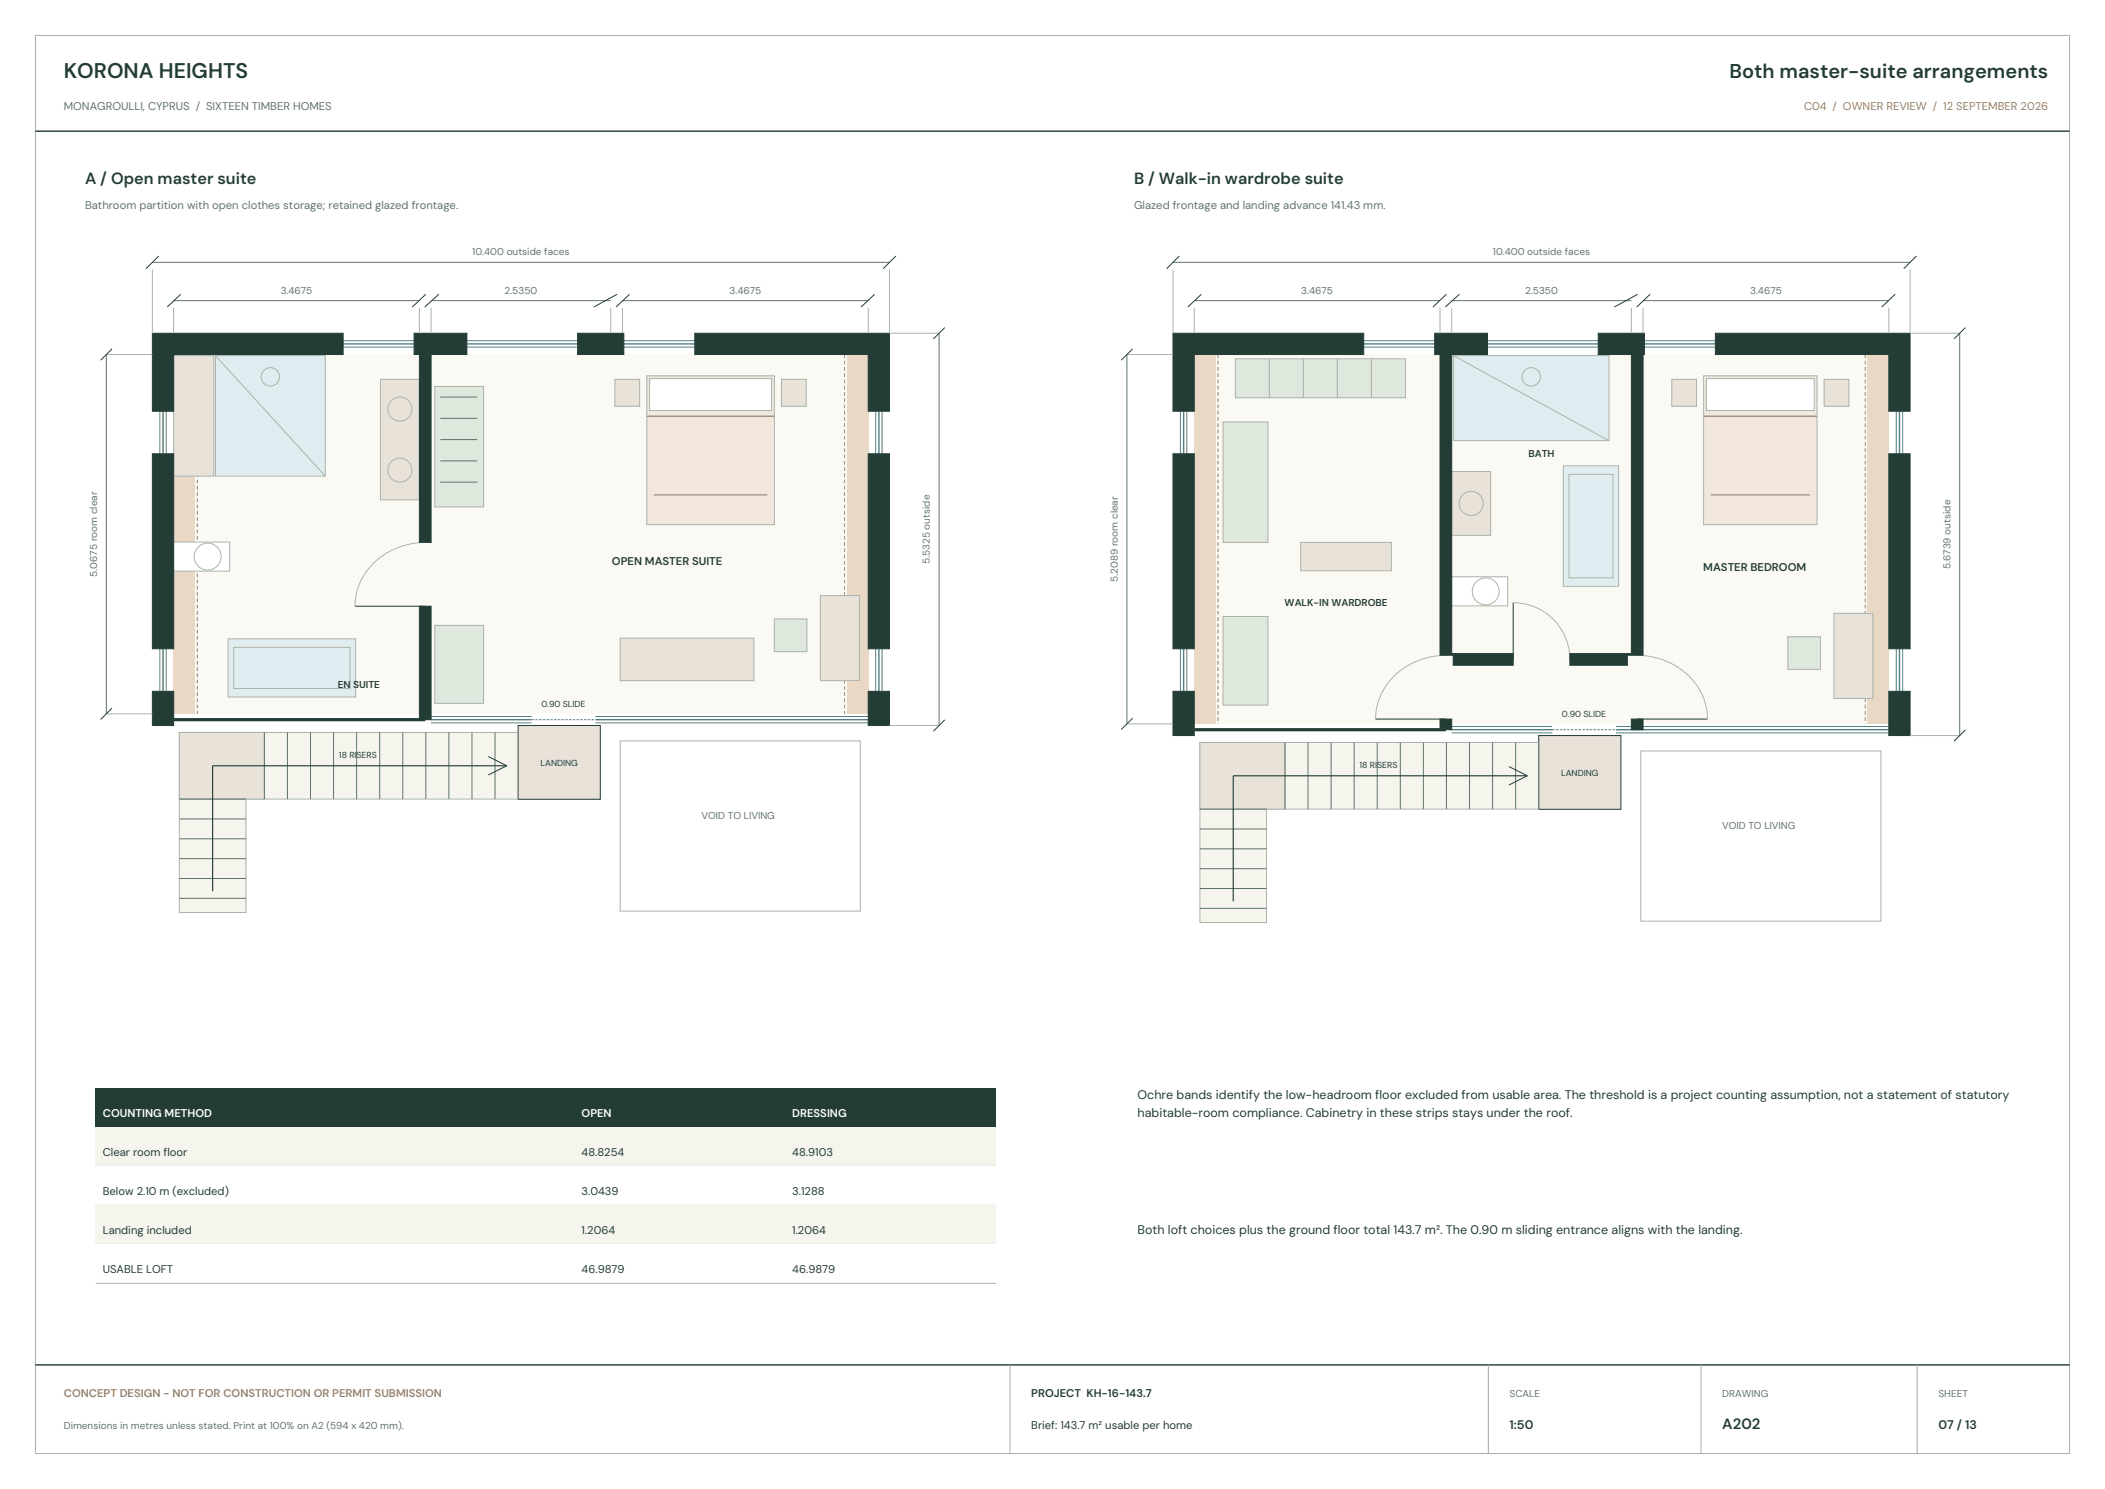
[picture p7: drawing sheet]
<svg xmlns="http://www.w3.org/2000/svg" width="594mm" height="420mm" viewBox="0 0 594 420" stroke-linecap="round" stroke-linejoin="round" font-family="sans-serif">
<path d="M10 10h574v400h-574zM285 385v25M420 385v25M480 385v25M541 385v25" fill="none" stroke="#aab4ab" stroke-width=".3"/>
<path d="M10 37h574M10 385h574" fill="none" stroke="#233c36" stroke-width=".4"/>
<path d="M49 100h196v101.3h-196z" fill-rule="evenodd" fill="#fbf9f3"/>
<g fill="#e9d8c4">
<path d="M239 100h6v101.3h-6z" fill-rule="evenodd"/>
<path d="M49 100h6v101.3h-6z" fill-rule="evenodd"/>
</g>
<path d="M146.2 204.6h23.2v20.8h-23.2z" fill-rule="evenodd" fill="#e8e2d8" stroke="#233c36" stroke-width=".28"/>
<path d="M50.6 206.6h95.6v18.8h-76.8v32h-18.8z" fill-rule="evenodd" fill="#f5f5ee" stroke="#aab4ab" stroke-width=".28"/>
<path d="M50.6 206.6h24v18.8h-24z" fill-rule="evenodd" fill="#e8e2d8" stroke="#aab4ab" stroke-width=".28"/>
<g fill="none" stroke="#62736b" stroke-width=".28">
<path d="M74.6 206.6v18.8M81.1 206.6v18.8M87.6 206.6v18.8M94.1 206.6v18.8M100.6 206.6v18.8M107.1 206.6v18.8M113.7 206.6v18.8M120.2 206.6v18.8M126.7 206.6v18.8M133.2 206.6v18.8M139.7 206.6v18.8M146.2 206.6v18.8"/>
<path d="M50.6 225.4h18.8M50.6 231h18.8M50.6 236.6h18.8M50.6 242.2h18.8M50.6 247.8h18.8M50.6 253.4h18.8"/>
</g>
<path d="M143 216h-83v35.4" fill="none" stroke="#233c36" stroke-width=".32"/>
<path d="M137.8 213.4l5.2 2.6-5.2 2.6" fill="none" stroke="#233c36" stroke-width=".28"/>
<path d="M55.7 100v101.3M238.3 100v101.3" fill="none" stroke="#b27457" stroke-width=".28" stroke-dasharray="1.1 .7" stroke-linecap="butt"/>
<path d="M60.8 100.3h31v34h-31z" fill-rule="evenodd" fill="#dfedf0" stroke="#aab4ab" stroke-width=".28"/>
<g fill="none" stroke="#aab4ab" stroke-width=".28">
<path d="M60.8 100.3l31 34"/>
<circle cx="76.3" cy="106.3" r="2.6"/>
</g>
<g fill="#e8e2d8" stroke="#aab4ab" stroke-width=".28">
<path d="M49 100.3h11.3v34h-11.3z" fill-rule="evenodd"/>
<path d="M107.3 107h11v34h-11z" fill-rule="evenodd"/>
</g>
<g fill="none" stroke="#aab4ab" stroke-width=".28">
<circle cx="112.8" cy="115.4" r="3.4"/>
<circle cx="112.8" cy="132.6" r="3.4"/>
</g>
<path d="M49 152.9h15.8v8.2h-15.8z" fill-rule="evenodd" fill="#fff" stroke="#aab4ab" stroke-width=".28"/>
<circle cx="58.6" cy="157" r="3.8" fill="none" stroke="#aab4ab" stroke-width=".28"/>
<path d="M64.4 180.2h36v16.4h-36z" fill-rule="evenodd" fill="#dfedf0" stroke="#aab4ab" stroke-width=".28"/>
<path d="M66 182.6h32.8v11.6h-32.8z" fill="none" stroke="#aab4ab" stroke-width=".28"/>
<path d="M182.5 106h36v42h-36z" fill-rule="evenodd" fill="#f1e7dd" stroke="#aab4ab" stroke-width=".28"/>
<path d="M183.3 106.8h34.4v9h-34.4z" fill-rule="evenodd" fill="#fff" stroke="#aab4ab" stroke-width=".28"/>
<path d="M182.5 117.4h36M184.5 139.6h32" fill="none" stroke="#b27457" stroke-width=".3"/>
<g fill="#e8e2d8" stroke="#aab4ab" stroke-width=".28">
<path d="M173.5 107h7v7.6h-7z" fill-rule="evenodd"/>
<path d="M220.5 107h7v7.6h-7z" fill-rule="evenodd"/>
</g>
<path d="M122.7 109h13.8v34h-13.8z" fill-rule="evenodd" fill="#dfe8dc" stroke="#aab4ab" stroke-width=".28"/>
<path d="M124.2 112h10.4M124.2 118h10.4M124.2 124h10.4M124.2 130h10.4M124.2 136h10.4" fill="none" stroke="#62736b" stroke-width=".28"/>
<path d="M100.2 171h19.8" fill="none" stroke="#233c36" stroke-width=".28"/>
<path d="M120 153a19.4 19.4 0 0 0-19.7 15.7l-.1 2.3" fill="none" stroke="#aab4ab" stroke-width=".28"/>
<path d="M231.5 168h11v24h-11z" fill-rule="evenodd" fill="#e8e2d8" stroke="#aab4ab" stroke-width=".28"/>
<path d="M218.5 174.6h9.2v9.2h-9.2z" fill-rule="evenodd" fill="#dfe8dc" stroke="#aab4ab" stroke-width=".28"/>
<path d="M175 180h37.7v12h-37.7z" fill-rule="evenodd" fill="#e8e2d8" stroke="#aab4ab" stroke-width=".28"/>
<path d="M122.7 176.4h13.8v22h-13.8z" fill-rule="evenodd" fill="#dfe8dc" stroke="#aab4ab" stroke-width=".28"/>
<path d="M49 203h71" fill="none" stroke="#233c36" stroke-width=".9" stroke-linecap="butt"/>
<path d="M96.8 97h20M131.7 97h31.3M176 97h20.1M46 116v12M248 116v12M46 183v12M248 183v12M121.6 203h28.4M168 203h77" fill="none" stroke="#507f85" stroke-width=".4"/>
<g fill="none" stroke="#507f85" stroke-width=".28">
<path d="M96.8 96.1h20M96.8 97.9h20M131.7 96.1h31.3M131.7 97.9h31.3M176 96.1h20.1M176 97.9h20.1M45.1 116v12M46.9 116v12M247.1 116v12M248.9 116v12M45.1 183v12M46.9 183v12"/>
<path d="M247.1 183v12M248.9 183v12M121.6 202.1h28.4M121.6 203.9h28.4M168 202.1h77M168 203.9h77"/>
</g>
<path d="M150 203h18" fill="none" stroke="#507f85" stroke-width=".28" stroke-dasharray=".7 .4" stroke-linecap="butt"/>
<path d="M43 76v18M251 76v18h14M30 100h13M49 86.8v7.2M118.3 86.8v7.2M121.6 86.8v7.2M172.4 86.8v7.2M175.6 86.8v7.2M245 86.8v7.2M30 201.3h13M175 209h67.8v48h-67.8zM251 204.6h14" fill="none" stroke="#aab4ab" stroke-width=".28"/>
<g fill="#233c36" stroke="#233c36" stroke-width=".28">
<path d="M43 94h53.8v6h-47.8v16h-6z" fill-rule="evenodd"/>
<path d="M43 128h6v55h-6z" fill-rule="evenodd"/>
<path d="M43 195h6v9.6h-6z" fill-rule="evenodd"/>
<path d="M116.8 94h14.9v6h-10.1v53h-3.3v-53h-1.5z" fill-rule="evenodd"/>
<path d="M118.3 171h3.3v32h-3.3z" fill-rule="evenodd"/>
<path d="M163 94h13v6h-13z" fill-rule="evenodd"/>
<path d="M196.1 94h54.9v22h-6v-16h-48.9z" fill-rule="evenodd"/>
<path d="M245 128h6v55h-6z" fill-rule="evenodd"/>
<path d="M245 195h6v9.6h-6z" fill-rule="evenodd"/>
</g>
<path d="M43 74h208M30 100v101.3M49 84.8h69.3M121.6 84.8h50.8M175.6 84.8h69.4M265 94v110.6" fill="none" stroke="#62736b" stroke-width=".28"/>
<path d="M44.8 72.2l-3.6 3.6M252.8 72.2l-3.6 3.6M31.6 98.4l-3.2 3.2M51 83l-3.8 3.6M120.2 83l-3.9 3.6M123.8 83l-3.9 3.6M174.1 83l-6.5 3.6M177.7 83l-3.9 3.6M246.8 83l-3.8 3.6M266.6 92.4l-3.2 3.2M31.6 199.7l-3.2 3.2M266.6 203l-3.2 3.2" fill="none" stroke="#233c36" stroke-width=".28"/>
<path d="M337 100h196v104.2h-196z" fill-rule="evenodd" fill="#fbf9f3"/>
<g fill="#e9d8c4">
<path d="M527 100h6v104.2h-6z" fill-rule="evenodd"/>
<path d="M337 100h6v104.2h-6z" fill-rule="evenodd"/>
</g>
<path d="M434.2 207.5h23.2v20.8h-23.2z" fill-rule="evenodd" fill="#e8e2d8" stroke="#233c36" stroke-width=".28"/>
<path d="M338.6 209.4h95.6v18.8h-76.8v32h-18.8z" fill-rule="evenodd" fill="#f5f5ee" stroke="#aab4ab" stroke-width=".28"/>
<path d="M338.6 209.4h24v18.8h-24z" fill-rule="evenodd" fill="#e8e2d8" stroke="#aab4ab" stroke-width=".28"/>
<g fill="none" stroke="#62736b" stroke-width=".28">
<path d="M362.6 209.4v18.8M369.1 209.4v18.8M375.6 209.4v18.8M382.1 209.4v18.8M388.6 209.4v18.8M395.1 209.4v18.8M401.7 209.4v18.8M408.2 209.4v18.8M414.7 209.4v18.8M421.2 209.4v18.8M427.7 209.4v18.8M434.2 209.4v18.8"/>
<path d="M338.6 228.2h18.8M338.6 233.8h18.8M338.6 239.4h18.8M338.6 245h18.8M338.6 250.6h18.8M338.6 256.2h18.8"/>
</g>
<path d="M431 218.8h-83v35.4" fill="none" stroke="#233c36" stroke-width=".32"/>
<path d="M425.8 216.2l5.2 2.6-5.2 2.6" fill="none" stroke="#233c36" stroke-width=".28"/>
<path d="M343.7 100v104.2M526.3 100v104.2" fill="none" stroke="#b27457" stroke-width=".28" stroke-dasharray="1.1 .7" stroke-linecap="butt"/>
<path d="M410.1 100.3h43.9v24h-43.9z" fill-rule="evenodd" fill="#dfedf0" stroke="#aab4ab" stroke-width=".28"/>
<g fill="none" stroke="#aab4ab" stroke-width=".28">
<path d="M410.1 100.3l43.9 24"/>
<circle cx="432.1" cy="106.3" r="2.6"/>
</g>
<path d="M409.7 133h11v18h-11z" fill-rule="evenodd" fill="#e8e2d8" stroke="#aab4ab" stroke-width=".28"/>
<circle cx="415.1" cy="142" r="3.4" fill="none" stroke="#aab4ab" stroke-width=".28"/>
<path d="M409.7 162.7h15.7v8.2h-15.7z" fill-rule="evenodd" fill="#fff" stroke="#aab4ab" stroke-width=".28"/>
<circle cx="419.2" cy="166.8" r="3.8" fill="none" stroke="#aab4ab" stroke-width=".28"/>
<path d="M441.2 131.4h15.5v34h-15.5z" fill-rule="evenodd" fill="#dfedf0" stroke="#aab4ab" stroke-width=".28"/>
<path d="M442.7 133.8h12.4v29.2h-12.4z" fill="none" stroke="#aab4ab" stroke-width=".28"/>
<path d="M480.7 106h32v42h-32z" fill-rule="evenodd" fill="#f1e7dd" stroke="#aab4ab" stroke-width=".28"/>
<path d="M481.5 106.8h30.4v9h-30.4z" fill-rule="evenodd" fill="#fff" stroke="#aab4ab" stroke-width=".28"/>
<path d="M480.7 117.4h32M482.7 139.6h28" fill="none" stroke="#b27457" stroke-width=".3"/>
<g fill="#e8e2d8" stroke="#aab4ab" stroke-width=".28">
<path d="M471.7 107h7v7.6h-7z" fill-rule="evenodd"/>
<path d="M514.7 107h7v7.6h-7z" fill-rule="evenodd"/>
</g>
<path d="M348.6 101.2h48v11h-48z" fill-rule="evenodd" fill="#dfe8dc" stroke="#aab4ab" stroke-width=".28"/>
<path d="M358.2 101.2v11M367.8 101.2v11M377.4 101.2v11M387 101.2v11" fill="none" stroke="#aab4ab" stroke-width=".28"/>
<path d="M345.1 119h12.7v34h-12.7z" fill-rule="evenodd" fill="#dfe8dc" stroke="#aab4ab" stroke-width=".28"/>
<path d="M367 153h25.6v8h-25.6z" fill-rule="evenodd" fill="#e8e2d8" stroke="#aab4ab" stroke-width=".28"/>
<path d="M345.1 173.9h12.7v25h-12.7z" fill-rule="evenodd" fill="#dfe8dc" stroke="#aab4ab" stroke-width=".28"/>
<path d="M517.5 173h11v24h-11z" fill-rule="evenodd" fill="#e8e2d8" stroke="#aab4ab" stroke-width=".28"/>
<path d="M504.5 179.6h9.2v9.2h-9.2z" fill-rule="evenodd" fill="#dfe8dc" stroke="#aab4ab" stroke-width=".28"/>
<g fill="none" stroke="#233c36" stroke-width=".28">
<path d="M332.8 72.2l-3.6 3.6M540.8 72.2l-3.6 3.6M319.6 98.4l-3.2 3.2M339 83l-3.8 3.6M408.2 83l-3.9 3.6M411.8 83l-4 3.6M462.1 83l-6.5 3.6M465.7 83l-3.9 3.6M534.8 83l-3.8 3.6M554.6 92.4l-3.2 3.2M427 170v16M319.6 202.6l-3.2 3.2"/>
<path d="M388.2 202.8h19.8M462 202.8h19.8M554.6 205.9l-3.2 3.2"/>
</g>
<g fill="none" stroke="#aab4ab" stroke-width=".28">
<path d="M331 76v18M539 76v18h14M318 100h13M337 86.8v7.2M406.3 86.8v7.2M409.7 86.8v7.2M460.3 86.8v7.2M463.6 86.8v7.2M533 86.8v7.2M427 170a16 16 0 0 1 16 16M408 184.8a19.4 19.4 0 0 0-19.7 15.7l-.1 2.3M462 184.8a19.4 19.4 0 0 1 19.7 15.7l.1 2.3"/>
<path d="M318 204.2h13M463 211.8h67.8v48h-67.8zM539 207.5h14"/>
</g>
<path d="M337 205.8h71" fill="none" stroke="#233c36" stroke-width=".9" stroke-linecap="butt"/>
<path d="M384.8 97h20M419.7 97h31.3M464 97h20.1M334 116v12M536 116v12M334 183v12M536 183v12M409.7 205.8h28.3M456 205.8h77" fill="none" stroke="#507f85" stroke-width=".4"/>
<g fill="none" stroke="#507f85" stroke-width=".28">
<path d="M384.8 96.1h20M384.8 97.9h20M419.7 96.1h31.3M419.7 97.9h31.3M464 96.1h20.1M464 97.9h20.1M333.1 116v12M334.9 116v12M535.1 116v12M536.9 116v12M333.1 183v12M334.9 183v12"/>
<path d="M535.1 183v12M536.9 183v12M409.7 204.9h28.3M409.7 206.7h28.3M456 204.9h77M456 206.7h77"/>
</g>
<path d="M438 205.8h18" fill="none" stroke="#507f85" stroke-width=".28" stroke-dasharray=".7 .4" stroke-linecap="butt"/>
<g fill="#233c36" stroke="#233c36" stroke-width=".28">
<path d="M331 94h53.8v6h-47.8v16h-6z" fill-rule="evenodd"/>
<path d="M331 128h6v55h-6z" fill-rule="evenodd"/>
<path d="M331 195h6v12.5h-6z" fill-rule="evenodd"/>
<path d="M404.8 94h14.9v6h-10v84.3h17.3v3.3h-16.9v-2.8h-3.8v-84.8h-1.5z" fill-rule="evenodd"/>
<path d="M406.3 202.8h3.4v3h-3.4z" fill-rule="evenodd"/>
<path d="M451 94h13v6h-.4v84.8h-4.4v2.8h-16.2v-3.3h17.3v-84.3h-9.3z" fill-rule="evenodd"/>
<path d="M460.3 202.8h3.3v3h-3.3z" fill-rule="evenodd"/>
<path d="M484.1 94h54.9v22h-6v-16h-48.9z" fill-rule="evenodd"/>
<path d="M533 128h6v55h-6z" fill-rule="evenodd"/>
<path d="M533 195h6v12.5h-6z" fill-rule="evenodd"/>
</g>
<path d="M331 74h208M318 100v104.2M337 84.8h69.3M409.7 84.8h50.6M463.6 84.8h69.4M553 94v113.5" fill="none" stroke="#62736b" stroke-width=".28"/>
<path d="M27 307h254v11h-254z" fill-rule="evenodd" fill="#233c36"/>
<path d="M27 318h254v11h-254z" fill-rule="evenodd" fill="#f5f5ee"/>
<path d="M27 329h254" fill="none" stroke="#aab4ab" stroke-width=".28"/>
<path d="M27 329h254v11h-254z" fill-rule="evenodd" fill="#fff"/>
<path d="M27 340h254" fill="none" stroke="#aab4ab" stroke-width=".28"/>
<path d="M27 340h254v11h-254z" fill-rule="evenodd" fill="#f5f5ee"/>
<path d="M27 351h254" fill="none" stroke="#aab4ab" stroke-width=".28"/>
<path d="M27 351h254v11h-254z" fill-rule="evenodd" fill="#fff"/>
<path d="M27 362h254" fill="none" stroke="#aab4ab" stroke-width=".28"/>
<text font-size="6" fill="#233c36" x="18" y="22">KORONA HEIGHTS</text>
<text font-size="5.6" fill="#233c36" x="488" y="22">Both master-suite arrangements</text>
<g font-size="4.6" fill="#233c36">
<text x="24" y="52">A / Open master suite</text>
<text x="320" y="52">B / Walk-in wardrobe suite</text>
</g>
<text font-size="4.2" fill="#233c36" x="486" y="403">A202</text>
<g font-size="3.5" fill="#233c36">
<text x="321" y="310">Ochre bands identify the low-headroom floor excluded from usable area. The threshold is a project counting assumption, not a statement of statutory</text>
<text x="321" y="315">habitable-room compliance. Cabinetry in these strips stays under the roof.</text>
<text x="321" y="348">Both loft choices plus the ground floor total 143.7 m². The 0.90 m sliding entrance aligns with the landing.</text>
<text x="426" y="403">1:50</text>
<text x="547" y="403">07 / 13</text>
</g>
<g font-size="3.2" fill="#62736b">
<text x="18" y="31">MONAGROULLI, CYPRUS / SIXTEEN TIMBER HOMES</text>
<text x="24" y="59">Bathroom partition with open clothes storage; retained glazed frontage.</text>
<text x="320" y="59">Glazed frontage and landing advance 141.43 mm.</text>
</g>
<g font-size="3.2" fill="#b27457">
<text x="509.1" y="31">C04 / OWNER REVIEW / 12 SEPTEMBER 2026</text>
<text x="18" y="394">CONCEPT DESIGN - NOT FOR CONSTRUCTION OR PERMIT SUBMISSION</text>
</g>
<g font-size="3.2" fill="#233c36">
<text x="172.7" y="159.4">OPEN MASTER SUITE</text>
<text x="480.6" y="161">MASTER BEDROOM</text>
<text x="29" y="326">Clear room floor</text>
<text x="164.1" y="326">48.8254</text>
<text x="223.6" y="326">48.9103</text>
<text x="29" y="337">Below 2.10 m (excluded)</text>
<text x="164.1" y="337">3.0439</text>
<text x="223.6" y="337">3.1288</text>
<text x="29" y="348">Landing included</text>
<text x="164.1" y="348">1.2064</text>
<text x="223.6" y="348">1.2064</text>
<text x="29" y="359">USABLE LOFT</text>
<text x="164.1" y="359">46.9879</text>
<text x="223.6" y="359">46.9879</text>
<text x="291" y="394">PROJECT KH-16-143.7</text>
<text x="291" y="403">Brief: 143.7 m² usable per home</text>
</g>
<g font-size="3.2" fill="#fff">
<text x="29" y="315">COUNTING METHOD</text>
<text x="164.1" y="315">OPEN</text>
<text x="223.6" y="315">DRESSING</text>
</g>
<g font-size="2.8" fill="#62736b">
<text x="133.3" y="72">10.400 outside faces</text>
<text x="421.3" y="72">10.400 outside faces</text>
<text x="79.2" y="82.8">3.4675</text>
<text x="142.4" y="82.8">2.5350</text>
<text x="205.9" y="82.8">3.4675</text>
<text x="367.2" y="82.8">3.4675</text>
<text x="430.4" y="82.8">2.5350</text>
<text x="493.9" y="82.8">3.4675</text>
<text x="262.4" y="159.1" transform="rotate(-90 262.4 159.1)">5.5325 outside</text>
<text x="550.4" y="160.5" transform="rotate(-90 550.4 160.5)">5.6739 outside</text>
<text x="27.4" y="162.7" transform="rotate(-90 27.4 162.7)">5.0675 room clear</text>
<text x="315.4" y="164.2" transform="rotate(-90 315.4 164.2)">5.2089 room clear</text>
<text x="197.9" y="231">VOID TO LIVING</text>
<text x="485.9" y="233.8">VOID TO LIVING</text>
<text x="426" y="394">SCALE</text>
<text x="486" y="394">DRAWING</text>
<text x="547" y="394">SHEET</text>
<text x="18" y="403">Dimensions in metres unless stated. Print at 100% on A2 (594 x 420 mm).</text>
</g>
<g font-size="2.8" fill="#233c36">
<text x="431.3" y="129">BATH</text>
<text x="362.5" y="171">WALK-IN WARDROBE</text>
<text x="95.3" y="194">EN SUITE</text>
</g>
<g font-size="2.5" fill="#233c36">
<text x="152.8" y="199.4">0.90 SLIDE</text>
<text x="440.8" y="202.2">0.90 SLIDE</text>
<text x="95.6" y="213.8">18 RISERS</text>
<text x="152.5" y="216">LANDING</text>
<text x="383.7" y="216.6">18 RISERS</text>
<text x="440.5" y="218.8">LANDING</text>
</g>
</svg>
